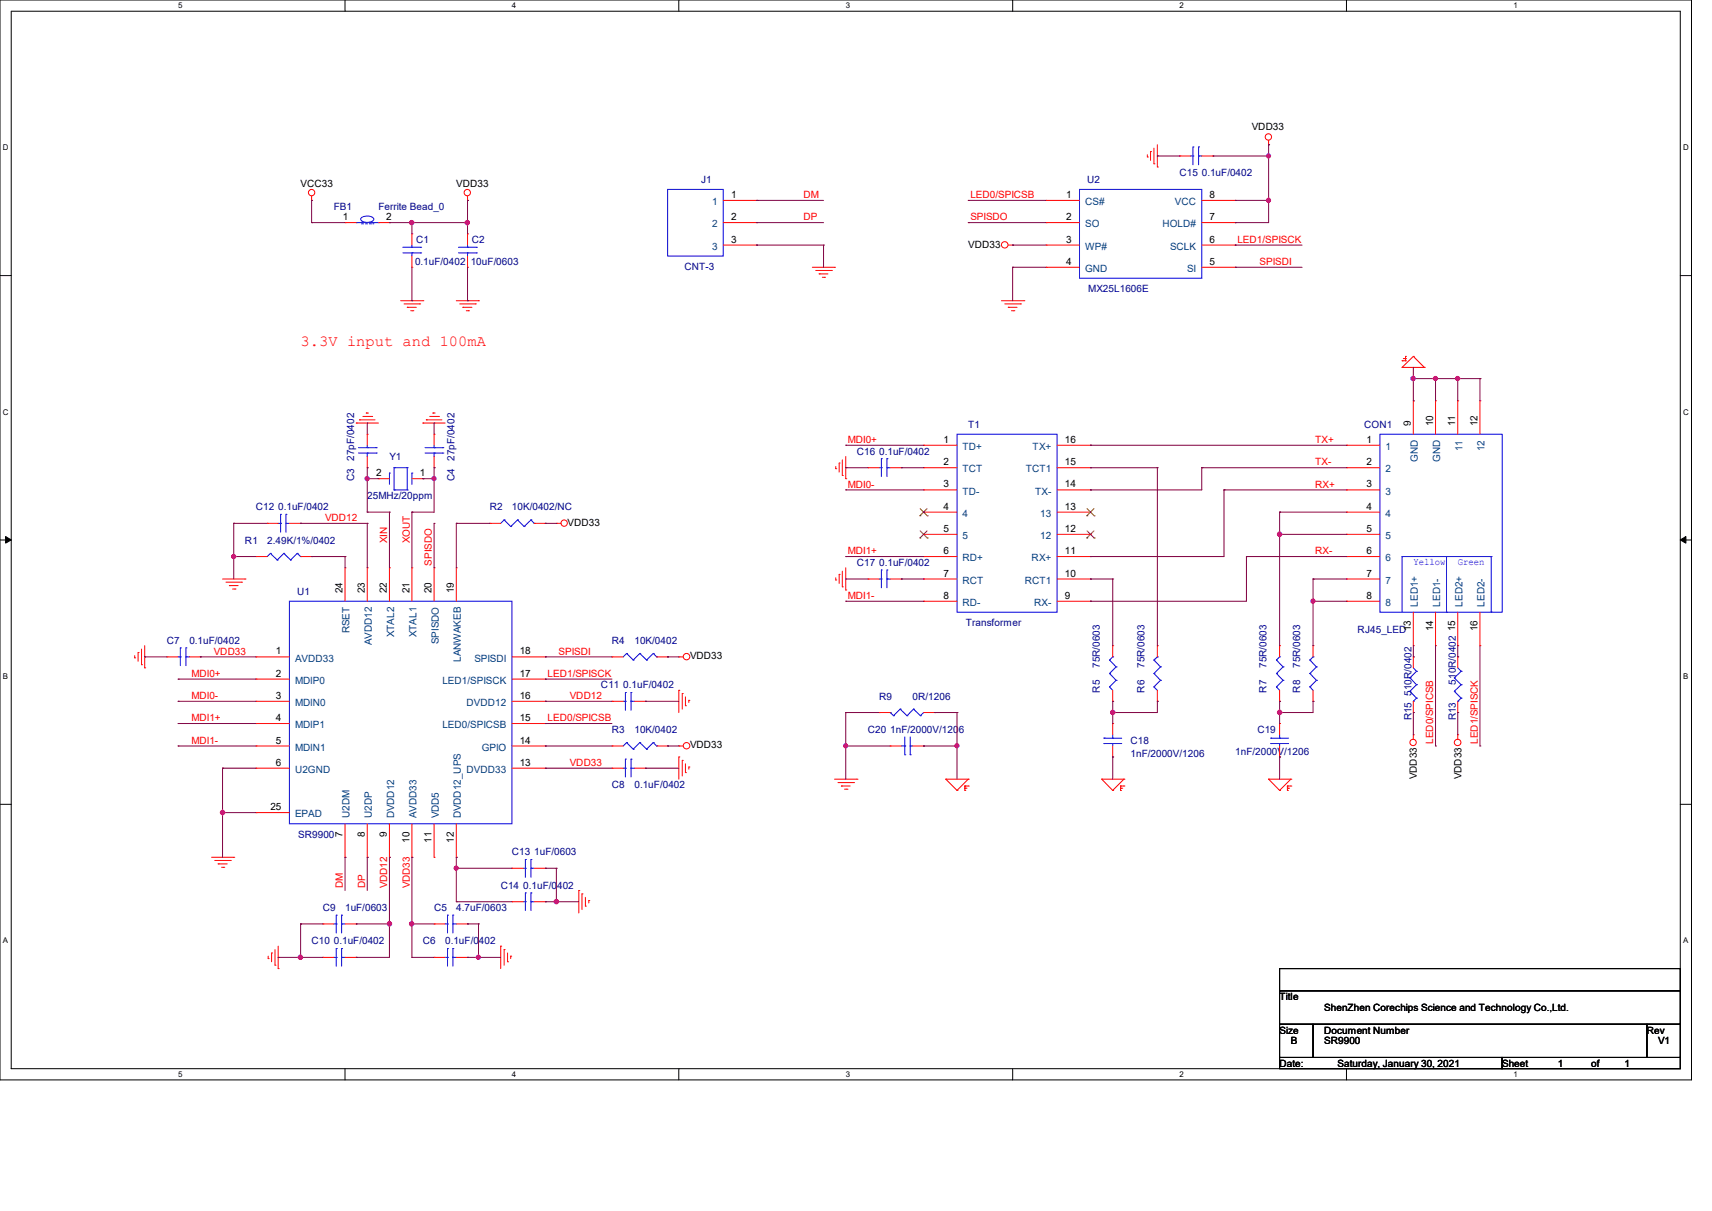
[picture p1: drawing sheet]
<svg xmlns="http://www.w3.org/2000/svg" width="297mm" height="210mm" viewBox="0 0 297 210" stroke-linecap="round" stroke-linejoin="round" font-family="sans-serif">
<path d="M0 0h293.5v187.3h-293.5zM1.9 1.9h289.6v183.4h-289.6z" fill="none" stroke="#000" stroke-width=".17"/>
<g fill="#fff">
<path d="M30.9 .2h.8v1.5h-.8z"/>
<path d="M30.9 185.5h.8v1.6h-.8z"/>
</g>
<path d="M59.9 0v1.9M59.9 185.3v2" fill="none" stroke="#000" stroke-width=".17"/>
<g fill="#fff">
<path d="M88.8 .2h.8v1.5h-.8z"/>
<path d="M88.8 185.5h.8v1.6h-.8z"/>
</g>
<path d="M117.8 0v1.9M117.8 185.3v2" fill="none" stroke="#000" stroke-width=".17"/>
<g fill="#fff">
<path d="M146.7 .2h.8v1.5h-.8z"/>
<path d="M146.7 185.5h.8v1.6h-.8z"/>
</g>
<path d="M175.7 0v1.9M175.7 185.3v2" fill="none" stroke="#000" stroke-width=".17"/>
<g fill="#fff">
<path d="M204.6 .2h.8v1.5h-.8z"/>
<path d="M204.6 185.5h.8v1.6h-.8z"/>
</g>
<path d="M233.6 0v1.9M233.6 185.3v2" fill="none" stroke="#000" stroke-width=".17"/>
<g fill="#fff">
<path d="M262.6 .2h.7v1.5h-.7z"/>
<path d="M262.6 185.5h.7v1.6h-.7z"/>
<path d="M.5 24.8h1v1.6h-1z"/>
<path d="M292 24.8h1v1.6h-1z"/>
<path d="M.5 70.7h1v1.5h-1z"/>
<path d="M292 70.7h1v1.5h-1z"/>
</g>
<path d="M0 47.8h1.9M291.5 47.8h2" fill="none" stroke="#000" stroke-width=".17"/>
<g fill="#fff">
<path d="M.5 116.5h.9v1.6h-.9z"/>
<path d="M292 116.5h.9v1.6h-.9z"/>
</g>
<path d="M0 93.6h1.9M291.5 93.6h2" fill="none" stroke="#000" stroke-width=".17"/>
<path d="M1 93l.9 .6-.9 .6zM291.5 93.6l1-.6v1.2z" fill="#000" stroke="#000" stroke-width=".17"/>
<g fill="#fff">
<path d="M.5 162.4h.9v1.5h-.9z"/>
<path d="M292 162.4h.9v1.5h-.9z"/>
</g>
<path d="M0 139.5h1.9M291.5 139.5h2M222 168h69.5v3.8h-69.5zM222 171.8h69.5v5.8h-69.5zM222 177.6h5.8v5.8h-5.8zM227.8 177.6h57.9v5.8h-57.9zM285.7 177.6h5.8v5.8h-5.8zM222 183.4h38.6v1.9h-38.6zM260.6 183.4h30.9v1.9h-30.9z" fill="none" stroke="#000" stroke-width=".17"/>
<g fill="none" stroke="#f00" stroke-width=".17">
<path d="M54.1 34.8h.1M54.1 34v.8M59.9 38.6h.1M59.9 38.6h1.9M65.7 38.6h1.9M67.6 38.6h.1M81.1 34.8h.1M81.1 34v.8M125.5 34.8h5.8M125.5 38.6h5.8M131.3 34.8h.1M131.3 38.6h.1"/>
<path d="M181.5 34.8h.1M181.5 38.6h.1M181.5 34.8h5.8M181.5 38.6h5.8M199.1 27.2h.1M199.1 26.8v.4M199.6 26.3h.1M199.6 26.3v1.5M200.2 28.4h.1M200.2 25.7v2.7M200.8 29h.1M200.8 25.1v3.9"/>
<path d="M204.6 27.1h.1M204.6 27.1h2M208.5 27.1h1.9M208.5 34.8h5.8M208.5 38.6h5.8M210.4 27.1h.1M214.3 38.6h.1M214.3 34.8h.1M220.1 25.1h.1M220.1 24.3v.8M69.5 52.2h3.9M70.1 52.7h2.7"/>
<path d="M70.7 53.3h.1M70.7 53.3h1.5M71.2 53.9h.4M71.5 40.6h.1M71.5 46.4h.1M71.5 40.6v1.9M71.5 44.4v2M71.6 53.9h.1M72.8 52.7h.1M73.4 52.2h.1M79.2 52.2h3.8M79.8 52.7h2.7"/>
<path d="M80.3 53.3h.1M80.3 53.3h1.6M80.9 53.9h.4M81.1 40.6h.1M81.1 46.4h.1M81.1 40.6v1.9M81.1 44.4v2M81.3 53.9h.1M82.5 52.7h.1M83 52.2h.1M125.5 42.5h5.8M131.3 42.5h.1"/>
<path d="M140.9 46.4h3.9M141.5 46.9h2.7M142.1 47.5h.1M142.1 47.5h1.5M142.7 48.1h.3M143 48.1h.1M144.2 46.9h.1M144.8 46.4h.1M173.7 52.2h3.9M174.3 52.7h2.7M174.9 53.3h.1M174.9 53.3h1.5"/>
<path d="M174.9 42.5h.8M175.5 53.9h.4M175.7 42.5h.1M175.9 53.9h.1M177 52.7h.1M177.6 52.2h.1M181.5 42.5h.1M181.5 46.4h.1M181.5 46.4h5.8M181.5 42.5h5.8M208.5 46.4h5.8M208.5 42.5h5.8"/>
<path d="M214.3 46.4h.1M214.3 42.5h.1M61.8 73.4h.1M61.8 73.4h3.9M62.4 72.8h.1M62.4 72.8h2.7M62.9 72.2h1.6M63.5 71.6h.1M63.5 71.6h.4M63.7 75.3h.1M63.7 75.3v1.9M63.7 79.2v1.9"/>
<path d="M64.5 72.2h.1M73.4 73.4h.1M73.4 73.4h3.8M74 72.8h.1M74 72.8h2.7M74.5 72.2h1.6M75.1 71.6h.1M75.1 71.6h.4M75.3 75.3h.1M75.3 75.3v1.9M75.3 79.2v1.9M76.1 72.2h.1"/>
<path d="M146.1 79.8v2.7M146.7 79.2v3.8M160.2 77.2h.1M160.2 77.2h5.8M183.4 77.2h5.8M189.2 77.2h.1M233.6 77.2h.1M233.6 77.2h5.8M243.2 63.7h.1M243.2 62.6h.1M243.2 63.7h3.9M243.2 62.6h.6"/>
<path d="M243.5 62.2h.3M243.8 62.6h.1M243.8 61.8h.1M243.8 62.2h.1M243.8 61.8v.8M245.2 61.8h.1M245.2 69.5h.1M245.2 61.8l-2 1.9M245.2 61.8l1.9 1.9M245.2 69.5v5.8M247.1 63.7h.1M249 69.5h.1"/>
<path d="M249 69.5v5.8M252.9 69.5h.1M252.9 69.5v5.8M256.8 69.5h.1M256.8 69.5v5.8M44.4 96.5h.1M44.4 96.5h2M46.4 90.8h.1M46.4 90.8h1.9M50.2 90.8h2M52.2 90.8h.1M52.2 96.5h1.9"/>
<path d="M54.1 96.5h.1M59.9 98.5h.1M59.9 98.5v5.8M63.7 98.5h.1M63.7 81.1h.1M63.7 98.5v5.8M65.7 83h.1M65.7 83h1.9M67.6 98.5h.1M67.6 98.5v5.8M71.5 98.5h.1M71.5 83h1.9"/>
<path d="M71.5 98.5v5.8M73.4 83h.1M75.3 81.1h.1M75.3 98.5h.1M75.3 98.5v5.8M79.2 98.5h.1M79.2 98.5v5.8M85 90.8h.1M85 90.8h1.9M92.7 90.8h1.9M94.6 90.8h.1M96.5 90.8h.1"/>
<path d="M96.5 90.8h.8M145 81.3h.1M145 80.9v.4M145.6 80.3h.1M145.6 99.6h.1M145.6 80.3v1.6M145.6 99.6v1.6M146.1 82.5h.1M146.1 99.1v2.7M146.7 83h.1M146.7 98.5v3.8M150.6 81.1h.1"/>
<path d="M150.6 81.1h1.9M154.4 81.1h2M156.4 81.1h.1M160.2 81.1h.1M160.2 85h.1M160.2 88.8h.1M160.2 92.7h.1M160.2 96.5h.1M160.2 81.1h5.8M160.2 85h5.8M160.2 88.8h5.8M160.2 92.7h5.8"/>
<path d="M160.2 96.5h5.8M183.4 81.1h5.8M183.4 85h5.8M183.4 88.8h5.8M183.4 92.7h5.8M183.4 96.5h5.8M189.2 96.5h.1M189.2 92.7h.1M189.2 88.8h.1M189.2 85h.1M189.2 81.1h.1M233.6 81.1h.1"/>
<path d="M233.6 85h.1M233.6 88.8h.1M233.6 92.7h.1M233.6 96.5h.1M233.6 81.1h5.8M233.6 85h5.8M233.6 88.8h5.8M233.6 92.7h5.8M233.6 96.5h5.8M23.4 114.1h.1M23.4 113.7v.4M24 113.2h.1"/>
<path d="M24 113.2v1.5M24.6 115.3h.1M24.6 112.6v2.7M25.1 115.8h.1M25.1 112v3.8M29 113.9h.1M29 113.9h1.9M32.9 113.9h1.9M34.8 113.9h.1M38.6 100.4h3.9M39.2 101h2.7M39.8 101.6h.1"/>
<path d="M39.8 101.6h1.5M40.3 102.2h.5M40.8 102.2h.1M41.9 101h.1M42.5 100.4h.1M44.4 113.9h.1M44.4 117.8h.1M44.4 113.9h5.8M44.4 117.8h5.8M88.8 113.9h5.8M88.8 117.8h5.8M94.6 117.8h.1"/>
<path d="M94.6 113.9h.1M106.2 113.9h.1M106.2 113.9h1.9M113.9 113.9h1.9M115.8 113.9h.1M117.8 113.9h.1M117.8 119.7h.1M117.8 113.9h.7M117.8 119.7v3.9M145 100.6h.1M145 100.2v.4M146.1 101.8h.1"/>
<path d="M146.7 102.3h.1M150.6 100.4h.1M150.6 100.4h1.9M154.4 100.4h2M156.4 100.4h.1M160.2 104.3h.1M160.2 100.4h.1M160.2 100.4h5.8M160.2 104.3h5.8M183.4 100.4h5.8M183.4 104.3h5.8M189.2 104.3h.1"/>
<path d="M189.2 100.4h.1M193 112h.1M193 112v1.9M193 119.7v1.9M200.8 112h.1M200.8 112v1.9M200.8 119.7v1.9M222 112h.1M222 112v1.9M222 119.7v1.9M227.8 112h.1M227.8 112v1.9"/>
<path d="M227.8 119.7v1.9M233.6 100.4h.1M233.6 104.3h.1M233.6 100.4h5.8M233.6 104.3h5.8M245.2 113.9h.1M245.2 112h.1M245.2 106.2v5.8M245.2 113.9v1.9M249 112h.1M249 106.2v5.8M252.9 113.9h.1"/>
<path d="M252.9 112h.1M252.9 106.2v5.8M252.9 113.9v1.9M256.8 112h.1M256.8 106.2v5.8M44.4 121.6h.1M44.4 125.5h.1M44.4 129.4h.1M44.4 133.2h.1M44.4 129.4h5.8M44.4 133.2h5.8M44.4 121.6h5.8"/>
<path d="M44.4 125.5h5.8M88.8 129.4h5.8M88.8 133.2h5.8M88.8 121.6h5.8M88.8 125.5h5.8M94.6 133.2h.1M94.6 129.4h.1M94.6 125.5h.1M94.6 121.6h.1M106.2 133.2h.1M106.2 129.4h.1M106.2 121.6h.1"/>
<path d="M106.2 129.4h1.9M106.2 133.2h1.9M106.2 121.6h1.9M110.1 133.2h1.9M110.1 121.6h1.9M112 133.2h.1M112 121.6h.1M113.9 129.4h1.9M115.8 129.4h.1M117.8 129.4h.1M117.8 131.3h.1M117.8 129.4h.7"/>
<path d="M117.8 131.3v3.8M118.4 131.9h.1M118.4 120.3h.1M118.4 120.3v2.7M118.4 131.9v2.7M118.9 134h.1M118.9 122.4h.1M118.9 120.9v1.5M118.9 132.5v1.5M119.5 133h.1M119.5 121.5h.1M119.5 121.5v.3"/>
<path d="M119.5 133v.4M144.8 135.1h3.9M145.4 135.7h2.7M146 136.3h.1M146 136.3h1.5M146.5 136.9h.4M146.9 136.9h.1M148.1 135.7h.1M148.7 135.1h.1M152.5 123.6h.1M152.5 123.6h1.9M154.4 129.4h.1"/>
<path d="M154.4 129.4h2M158.3 129.4h1.9M160.2 129.4h.1M160.2 123.6h2M162.2 123.6h.1M164.1 135.1h.1M164.1 135.1h3.9M164.1 135.1l1.9 2M166 137.1h.1M167.4 136.3h.1M167.4 137.1h.1M167.4 136.7h.1"/>
<path d="M167.4 136.3h.6M167.4 136.7h.4M167.4 136.3v.8M168 135.1h.1M168 136.3h.1M168 135.1l-2 2M191.1 135.1h.1M191.1 135.1h3.9M191.1 135.1l1.9 2M193 137.1h.1M193 131.3h.1M193 125.5h.1"/>
<path d="M193 121.6h.1M193 125.5v1.9M193 129.4v1.9M194.4 136.3h.1M194.4 137.1h.1M194.4 136.7h.1M194.4 136.3h.6M194.4 136.3v.8M194.4 136.7h.4M195 135.1h.1M195 136.3h.1M195 135.1l-2 2"/>
<path d="M200.8 121.6h.1M220.1 135.1h.1M220.1 135.1h3.8M220.1 135.1l1.9 2M222 137.1h.1M222 131.3h.1M222 125.5h.1M222 121.6h.1M222 125.5v1.9M222 129.4v1.9M223.4 136.3h.1M223.4 137.1h.1"/>
<path d="M223.4 136.7h.1M223.4 136.3h.5M223.4 136.7h.3M223.4 136.3v.8M223.9 135.1h.1M223.9 136.3h.1M223.9 135.1l-1.9 2M227.8 121.6h.1M245.2 127.4h.1M245.2 123.6h.1M245.2 121.6v2M245.2 127.4v.8"/>
<path d="M252.9 127.4h.1M252.9 123.6h.1M252.9 121.6v2M252.9 127.4v.8M36.7 148.7h3.9M37.3 149.2h2.7M37.8 149.8h.1M37.8 149.8h1.6M38.4 150.4h.4M38.8 150.4h.1M40 149.2h.1M40.6 148.7h.1"/>
<path d="M44.4 140.9h.1M44.4 140.9h5.8M59.9 148.7h.1M59.9 142.9v5.8M63.7 148.7h.1M63.7 142.9v5.8M67.6 148.7h.1M67.6 142.9v5.8M71.5 148.7h.1M71.5 142.9v5.8M75.3 148.7h.1M75.3 142.9v5.8"/>
<path d="M79.2 148.7h.1M79.2 142.9v5.8M88.8 150.6h.1M88.8 156.4h.1M88.8 150.6h2M88.8 156.4h2M92.7 150.6h1.9M92.7 156.4h1.9M94.6 150.6h.1M94.6 156.4h.1M100.4 154.4h.1M100.4 154.4v3.9"/>
<path d="M101 155h.1M101 155v2.7M101.6 157.1h.1M101.6 155.6v1.5M102.2 156.2h.1M102.2 156.2v.4M46.5 166.2h.1M46.5 165.8v.4M47.1 165.3h.1M47.1 165.3v1.5M47.7 167.4h.1M47.7 164.7v2.7"/>
<path d="M48.3 168h.1M48.3 164.1v3.9M56 160.2h.1M56 166h.1M56 160.2h1.9M56 166h1.9M59.9 160.2h1.9M59.9 166h1.9M61.8 160.2h.1M61.8 166h.1M75.3 166h.1M75.3 160.2h.1"/>
<path d="M75.3 160.2h1.9M75.3 166h1.9M79.2 160.2h1.9M79.2 166h1.9M81.1 166h.1M81.1 160.2h.1M86.9 164.1h.1M86.9 164.1v3.9M87.5 164.7h.1M87.5 164.7v2.7M88.1 166.8h.1M88.1 165.3v1.5"/>
<path d="M88.6 165.8h.1M88.6 165.8v.4"/>
<circle cx="54.1" cy="33.4" r=".55"/>
<circle cx="81.1" cy="33.4" r=".55"/>
<circle cx="220" cy="23.7" r=".55"/>
<circle cx="174.3" cy="42.5" r=".56"/>
<circle cx="97.9" cy="90.7" r=".55"/>
<circle cx="119.1" cy="113.9" r=".56"/>
<circle cx="119.1" cy="129.3" r=".56"/>
<circle cx="245.2" cy="128.8" r=".55"/>
<circle cx="252.9" cy="128.8" r=".56"/>
</g>
<g fill="none" stroke="#00f" stroke-width=".17">
<path d="M61.8 38.6h.1M61.8 38.6h3.9M62.7 37.8a1.6 1.6 0 0 1 2.2 .2 1.46 1.46 0 0 1-2.3 0zM65.7 38.6h.1M115.8 32.9h9.7v11.5h-9.7zM187.3 32.9h21.2v15.4h-21.2zM206.6 27.1h.4M207 27.1h.1M207 25.5h.1M207 25.5v3.1M207.9 25.5h.1M207.9 27.1h.1"/>
<path d="M207.9 27.1h.6M207.9 25.5v3.1M69.9 43.9h3.1M69.9 42.9h3.1M71.5 42.9h.1M71.5 43.9h.1M71.5 42.5v.4M71.5 43.9v.5M73 43.9h.1M73 42.9h.1M79.5 43.9h3.1M79.5 42.9h3.1"/>
<path d="M81.1 42.9h.1M81.1 43.9h.1M81.1 42.5v.4M81.1 43.9v.5M82.6 43.9h.1M82.6 42.9h.1M62.2 78.6h3.1M62.2 77.6h3.1M63.7 77.6h.1M63.7 78.6h.1M63.7 77.2v.4M63.7 78.6v.6"/>
<path d="M65.3 78.6h.1M65.3 77.6h.1M73.7 78.6h3.1M73.7 77.6h3.1M75.3 77.6h.1M75.3 78.6h.1M75.3 77.2v.4M75.3 78.6v.6M76.8 78.6h.1M76.8 77.6h.1M152.9 79.5h.1M152.9 79.5v3.1"/>
<path d="M153.9 79.5h.1M153.9 79.5v3.1M166 75.3h17.4v30.9h-17.4zM239.4 75.3h21.2v30.9h-21.2zM46.9 96h.1M46.9 96l-.5 .5M46.9 96l1.2 1.1M48.1 97.1h.1M48.3 90.8h.4M48.7 90.8h.1M48.7 89.2h.1M48.7 89.2v3.1"/>
<path d="M49.2 96h.1M49.2 96l-1.1 1.1M49.2 96l1.2 1.1M49.6 89.2h.1M49.6 90.8h.1M49.6 90.8h.6M49.6 89.2v3.1M50.4 97.1h.1M51.6 96h.1M51.6 96l-1.2 1.1M51.6 96l.6 .5M52.2 96.5h.1"/>
<path d="M67.6 82h.1M67.6 82v2M68.4 81.1h.1M68.4 85h.1M68.4 81.1h2.3M68.4 81.1v3.9M68.4 85h2.3M70.7 81.1h.1M70.7 85h.1M70.7 81.1v3.9M71.5 82h.1M71.5 82v2"/>
<path d="M87.5 90.2h.1M87.5 90.2l-.6 .6M87.5 90.2l1.1 1.1M88.6 91.3h.1M89.8 90.2h.1M89.8 90.2l-1.2 1.1M89.8 90.2l1.1 1.1M90.9 91.3h.1M92.1 90.2h.1M92.1 90.2l-1.2 1.1M92.1 90.2l.6 .6M92.7 90.8h.1"/>
<path d="M152.5 81.1h.4M152.9 81.1h.1M152.9 98.8h.1M152.9 98.8v3.1M153.9 81.1h.1M153.9 98.8h.1M153.9 81.1h.5M153.9 98.8v3.1M243.2 96.5h.1M243.2 96.5v9.7M243.2 96.5h15.5M251 96.5h.1"/>
<path d="M251 96.5v9.7M258.7 96.5h.1M258.7 96.5v9.7M30.9 113.9h.4M31.3 113.9h.1M31.3 112.4h.1M31.3 112.4v3M32.3 112.4h.1M32.3 113.9h.1M32.3 113.9h.6M32.3 112.4v3M50.2 104.3h38.6v38.6h-38.6z"/>
<path d="M108.7 113.3h.1M108.7 113.3l-.6 .6M108.7 113.3l1.2 1.2M109.9 114.5h.1M111 113.3h.1M111 113.3l-1.1 1.2M111 113.3l1.2 1.2M112.2 114.5h.1M113.3 113.3h.1M113.3 113.3l-1.1 1.2M113.3 113.3l.6 .6M113.9 113.9h.1"/>
<path d="M152.5 100.4h.4M152.9 100.4h.1M153.9 100.4h.1M153.9 100.4h.5M192.5 119.1h.1M192.5 116.8h.1M192.5 114.5h.1M192.5 119.1l.5 .6M192.5 116.8l1.1 1.2M192.5 114.5l1.1 1.2M193 113.9h.1M193 113.9l-.5 .6"/>
<path d="M193.6 118h.1M193.6 115.7h.1M193.6 118l-1.1 1.1M193.6 115.7l-1.1 1.1M200.2 119.1h.1M200.2 116.8h.1M200.2 114.5h.1M200.2 119.1l.6 .6M200.2 116.8l1.1 1.2M200.2 114.5l1.1 1.2M200.8 113.9h.1M200.8 113.9l-.6 .6"/>
<path d="M201.3 118h.1M201.3 115.7h.1M201.3 118l-1.1 1.1M201.3 115.7l-1.1 1.1M221.4 119.1h.1M221.4 116.8h.1M221.4 114.5h.1M221.4 119.1l.6 .6M221.4 116.8l1.2 1.2M221.4 114.5l1.2 1.2M222 113.9h.1M222 113.9l-.6 .6"/>
<path d="M222.6 118h.1M222.6 115.7h.1M222.6 118l-1.2 1.1M222.6 115.7l-1.2 1.1M227.2 119.1h.1M227.2 116.8h.1M227.2 114.5h.1M227.2 119.1l.6 .6M227.2 116.8l1.2 1.2M227.2 114.5l1.2 1.2M227.8 113.9h.1M227.8 113.9l-.6 .6"/>
<path d="M228.4 118h.1M228.4 115.7h.1M228.4 118l-1.2 1.1M228.4 115.7l-1.2 1.1M244.6 117.6h.1M244.6 119.9h.1M244.6 117.6l1.1 1.1M244.6 119.9l1.1 1.2M245.2 115.8l.5 .6M245.7 116.4h.1M245.7 118.7h.1M245.7 116.4l-1.1 1.2"/>
<path d="M245.7 118.7l-1.1 1.2M251 106.2h.1M252.3 117.6h.1M252.3 119.9h.1M252.3 117.6l1.2 1.1M252.3 119.9l1.2 1.2M252.9 115.8l.6 .6M253.5 116.4h.1M253.5 118.7h.1M253.5 116.4l-1.2 1.2M253.5 118.7l-1.2 1.2M258.7 106.2h.1"/>
<path d="M108.1 133.2h.4M108.1 121.6h.4M108.5 133.2h.1M108.5 131.7h.1M108.5 121.6h.1M108.5 120.1h.1M108.5 120.1v3.1M108.5 131.7v3M108.7 128.8h.1M108.7 128.8l-.6 .6M108.7 128.8l1.2 1.1M109.5 131.7h.1"/>
<path d="M109.5 133.2h.1M109.5 120.1h.1M109.5 121.6h.1M109.5 133.2h.6M109.5 120.1v3.1M109.5 131.7v3M109.5 121.6h.6M109.9 129.9h.1M111 128.8h.1M111 128.8l-1.1 1.1M111 128.8l1.2 1.1M112.2 129.9h.1"/>
<path d="M113.3 128.8h.1M113.3 128.8l-1.1 1.1M113.3 128.8l.6 .6M113.9 129.4h.1M154.4 123.6h.1M154.4 123.6l.6 .5M155 124.1h.1M156.2 123h.1M156.2 123l1.2 1.1M156.2 123l-1.2 1.1M156.4 129.4h.6M157 130.9h.1"/>
<path d="M157 129.4h.1M157 127.8v3.1M157.4 124.1h.1M157.9 129.4h.1M157.9 130.9h.1M157.9 129.4h.4M157.9 127.8v3.1M158.5 123h.1M158.5 123l1.2 1.1M158.5 123l-1.1 1.1M159.7 124.1h.1M160.2 123.6l-.5 .5"/>
<path d="M191.5 128h.1M191.5 128.9h.1M191.5 128h3.1M191.5 128.9h3.1M193 128.9h.1M193 128h.1M193 127.4v.6M193 128.9v.5M220.5 128h.1M220.5 128.9h.1M220.5 128h3.1M220.5 128.9h3.1"/>
<path d="M222 128.9h.1M222 128h.1M222 127.4v.6M222 128.9v.5M245.2 121.6h.1M245.7 121.1h.1M245.7 121.1l-.5 .5M252.9 121.6h.1M253.5 121.1h.1M253.5 121.1l-.6 .5M58.3 158.7h.1M58.3 158.7v3.1"/>
<path d="M59.3 158.7h.1M59.3 158.7v3.1M77.6 158.7h.1M77.6 158.7v3.1M78.6 158.7h.1M78.6 158.7v3.1M90.8 150.6h.3M90.8 156.4h.3M91.1 150.6h.1M91.1 149.1h.1M91.1 156.4h.1M91.1 154.9h.1"/>
<path d="M91.1 149.1v3M91.1 154.9v3M92.1 149.1h.1M92.1 150.6h.1M92.1 154.9h.1M92.1 156.4h.1M92.1 150.6h.6M92.1 149.1v3M92.1 154.9v3M92.1 156.4h.6M57.9 160.2h.4M57.9 166h.4"/>
<path d="M58.3 160.2h.1M58.3 166h.1M58.3 164.5h.1M58.3 164.5v3.1M59.3 160.2h.1M59.3 164.5h.1M59.3 166h.1M59.3 160.2h.6M59.3 164.5v3.1M59.3 166h.6M77.2 160.2h.4M77.2 166h.4"/>
<path d="M77.6 166h.1M77.6 164.5h.1M77.6 160.2h.1M77.6 164.5v3.1M78.6 164.5h.1M78.6 166h.1M78.6 160.2h.1M78.6 160.2h.6M78.6 166h.6M78.6 164.5v3.1"/>
</g>
<path d="M62.7 38.8h2M64.7 38.8h.1" fill="none" stroke="#00f" stroke-width=".17" stroke-dasharray=".3"/>
<g fill="none" stroke="#804000" stroke-width=".17">
<path d="M159.6 89.5h.1M159.6 93.3h.1M159.6 88.2l1.3 1.3M159.6 92.1l1.3 1.2M160.8 88.2l-1.2 1.3M160.8 92.1l-1.2 1.2M160.9 89.5h.1M160.9 93.3h.1M188.6 93.3h.1M188.6 89.5h.1M188.6 92.1l1.2 1.2M188.6 88.2l1.2 1.3"/>
<path d="M189.8 92.1l-1.2 1.2M189.8 88.2l-1.2 1.3M189.8 93.3h.1M189.8 89.5h.1"/>
</g>
<g fill="none" stroke="#800040" stroke-width=".17">
<path d="M54.1 38.6h.1M54.1 34.8h.1M54.1 38.6h5.8M54.1 34.8v3.8M67.6 38.6h.1M67.6 38.6h13.5M71.5 38.6h.1M71.5 38.6v2M81.1 38.6h.1M81.1 34.8h.1M81.1 34.8v5.8M131.3 34.8h.1"/>
<path d="M131.3 38.6h.1M131.3 38.6h11.6M131.3 34.8h11.6M168 34.8h.1M168 38.6h.1M168 38.6h13.5M168 34.8h13.5M200.8 27.1h.1M200.8 27.1h3.8M210.4 27.1h.1M210.4 27.1h9.7M214.3 38.6h.1"/>
<path d="M214.3 34.8h.1M214.3 34.8h5.8M220.1 25.1h.1M220.1 34.8h.1M220.1 27.1h.1M220.1 25.1v13.5h-5.8M71.5 52.2h.1M71.5 46.4v5.8M81.1 52.2h.1M81.1 46.4v5.8M131.3 42.5h.1M131.3 42.5h11.6"/>
<path d="M142.9 42.5h.1M142.9 42.5v3.9M175.7 46.4h.1M175.7 42.5h.1M175.7 46.4h5.8M175.7 42.5h5.8M175.7 46.4v5.8M214.3 46.4h.1M214.3 42.5h.1M214.3 46.4h11.6M214.3 42.5h11.6M63.7 73.4h.1"/>
<path d="M63.7 73.4v1.9M75.3 73.4h.1M75.3 73.4v1.9M146.7 77.2h.1M146.7 77.2h13.5M189.2 77.2h.1M189.2 77.2h44.4M245.2 65.7h.1M245.2 69.5h.1M245.2 63.7v5.8M245.2 65.7h11.6M249 65.7h.1"/>
<path d="M249 65.7v3.8M252.9 65.7h.1M252.9 65.7v3.8M256.8 65.7h.1M256.8 65.7v3.8M40.6 96.5h.1M40.6 90.8h.1M40.6 96.5h3.8M40.6 90.8v9.6M40.6 90.8h5.8M52.2 90.8h.1M52.2 90.8h11.5"/>
<path d="M54.1 96.5h.1M54.1 96.5h5.8M59.9 96.5h.1M59.9 96.5v2M63.7 88.8h.1M63.7 81.1h.1M63.7 83h.1M63.7 90.8h.1M63.7 81.1v7.7M63.7 90.8v7.7M63.7 88.8h3.9M63.7 83h2"/>
<path d="M67.6 88.8h.1M67.6 88.8v9.7M71.5 88.8h.1M71.5 88.8v9.7M73.4 83h.1M73.4 83h1.9M75.3 83h.1M75.3 81.1h.1M75.3 90.8h.1M75.3 81.1v7.7h-3.8M75.3 90.8v7.7M79.2 90.8h.1"/>
<path d="M79.2 90.8v7.7M79.2 90.8h5.8M94.6 90.8h.1M94.6 90.8h1.9M146.7 85h.1M146.7 96.5h.1M146.7 81.1h.1M146.7 96.5h13.5M146.7 85h13.5M146.7 81.1h3.9M156.4 81.1h.1M156.4 81.1h3.8"/>
<path d="M189.2 85h.1M189.2 96.5h.1M189.2 81.1h.1M189.2 81.1h11.6M200.8 81.1h.1M200.8 81.1v30.9M208.5 81.1h.1M208.5 81.1v3.9h-19.3M208.5 81.1h25.1M212.3 85h.1M212.3 85v11.5h-23.1M212.3 85h21.3"/>
<path d="M216.2 96.5h.1M216.2 96.5h17.4M216.2 96.5v7.8h-27M222 88.8h.1M222 92.7h.1M222 88.8h11.6M222 88.8v23.2M222 92.7h11.6M25.1 113.9h.1M25.1 113.9h3.9M30.9 117.8h.1M30.9 117.8h13.5"/>
<path d="M34.8 113.9h.1M34.8 113.9h9.6M94.6 113.9h.1M94.6 117.8h.1M94.6 113.9h11.6M94.6 117.8h11.6M115.8 113.9h.1M115.8 113.9h2M146.7 104.3h.1M146.7 100.4h.1M146.7 104.3h13.5M146.7 100.4h3.9"/>
<path d="M156.4 100.4h.1M156.4 100.4h3.8M189.2 104.3h.1M189.2 100.4h.1M189.2 100.4h3.8M193 100.4h.1M193 100.4v11.6M227.8 100.4h.1M227.8 104.3h.1M227.8 104.3h5.8M227.8 100.4h5.8M227.8 100.4v11.6"/>
<path d="M245.2 113.9h.1M245.2 112v1.9M249 112v17.4M252.9 113.9h.1M252.9 112v1.9M256.8 112v17.4M30.9 121.6h.1M30.9 125.5h.1M30.9 129.4h.1M30.9 125.5h13.5M30.9 129.4h13.5M30.9 121.6h13.5"/>
<path d="M38.6 133.2h.1M38.6 133.2h5.8M38.6 133.2v15.5M94.6 125.5h.1M94.6 129.4h.1M94.6 133.2h.1M94.6 121.6h.1M94.6 125.5h11.6M94.6 129.4h11.6M94.6 133.2h11.6M94.6 121.6h11.6M112 133.2h.1"/>
<path d="M112 121.6h.1M112 133.2h5.8M112 121.6h5.8M115.8 129.4h.1M115.8 129.4h2M146.7 123.6h.1M146.7 129.4h.1M146.7 129.4h7.7M146.7 123.6h5.8M146.7 123.6v11.5M160.2 129.4h.1M160.2 129.4h5.8"/>
<path d="M162.2 123.6h.1M162.2 123.6h3.8M166 123.6h.1M166 129.4h.1M166 123.6v11.5M193 121.6h.1M193 123.6h.1M193 131.3h.1M193 121.6v3.9M193 131.3v3.8M200.8 121.6h.1M200.8 121.6v2h-7.8"/>
<path d="M222 121.6h.1M222 123.6h.1M222 131.3h.1M222 121.6v3.9M222 131.3v3.8M227.8 121.6h.1M227.8 121.6v2h-5.8M245.2 123.6h.1M245.2 123.6v3.8M249 129.4h.1M252.9 123.6h.1M252.9 123.6v3.8"/>
<path d="M256.8 129.4h.1M38.6 140.9h.1M38.6 140.9h5.8M59.9 148.7h.1M59.9 148.7v5.7M63.7 148.7h.1M63.7 148.7v5.7M67.6 148.7h.1M67.6 148.7v17.3h-5.8M71.5 148.7h.1M71.5 148.7v17.3M79.2 148.7h.1"/>
<path d="M79.2 156.4h.1M79.2 150.6h.1M79.2 148.7v7.7M79.2 156.4h9.6M79.2 150.6h9.6M94.6 156.4h.1M94.6 150.6h.1M94.6 156.4h5.8M94.6 150.6h1.9M96.5 150.6h.1M96.5 156.4h.1M96.5 150.6v5.8"/>
<path d="M48.3 166h.1M48.3 166h7.7M52.2 160.2h.1M52.2 166h.1M52.2 160.2h3.8M52.2 160.2v5.8M61.8 160.2h.1M61.8 166h.1M61.8 160.2h5.8M67.6 160.2h.1M71.5 166h.1M71.5 160.2h.1"/>
<path d="M71.5 166h3.8M71.5 160.2h3.8M81.1 166h.1M81.1 160.2h.1M81.1 166h5.8M81.1 160.2h1.9M83 160.2h.1M83 166h.1M83 160.2v5.8"/>
</g>
<g fill="#f0f" stroke="#f0f" stroke-width=".17">
<circle cx="81.1" cy="38.6" r=".38"/>
<circle cx="71.4" cy="38.6" r=".38"/>
<circle cx="63.7" cy="83" r=".36"/>
<circle cx="75.3" cy="83" r=".36"/>
<circle cx="38.6" cy="140.9" r=".38"/>
<circle cx="71.4" cy="160.2" r=".38"/>
<circle cx="83" cy="166" r=".36"/>
<circle cx="67.6" cy="160.2" r=".38"/>
<circle cx="52.1" cy="166" r=".38"/>
<circle cx="40.5" cy="96.5" r=".36"/>
<circle cx="79.1" cy="150.6" r=".36"/>
<circle cx="96.5" cy="156.4" r=".38"/>
<circle cx="220.1" cy="27" r=".36"/>
<circle cx="220.1" cy="34.7" r=".36"/>
<circle cx="222" cy="92.6" r=".38"/>
<circle cx="227.8" cy="104.2" r=".36"/>
<circle cx="193" cy="123.5" r=".38"/>
<circle cx="222" cy="123.5" r=".38"/>
<circle cx="146.7" cy="129.3" r=".36"/>
<circle cx="166" cy="129.3" r=".36"/>
<circle cx="245.2" cy="65.6" r=".38"/>
<circle cx="249" cy="65.6" r=".36"/>
<circle cx="252.9" cy="65.6" r=".36"/>
</g>
<text font-size="2.7" fill="#f00" x="52.2" y="60.1">3.3V input and 100mA</text>
<g font-size="1.7">
<text x="217.2" y="22.5">VDD33</text>
<text x="52.2" y="32.5">VCC33</text>
<text x="79.2" y="32.5">VDD33</text>
<text x="126.8" y="34.3">1</text>
<text x="184.9" y="34.3">1</text>
<text x="209.8" y="34.3">8</text>
<text x="59.5" y="38.2">1</text>
<text x="67" y="38.2">2</text>
<text x="126.8" y="38.2">2</text>
<text x="184.9" y="38.2">2</text>
<text x="209.8" y="38.2">7</text>
<text x="126.8" y="42.1">3</text>
<text x="168" y="42.9">VDD33</text>
<text x="184.9" y="42.1">3</text>
<text x="184.9" y="45.9">4</text>
<text x="209.8" y="45.9">5</text>
<text x="209.8" y="42.1">6</text>
<text x="163.7" y="76.8">1</text>
<text x="184.7" y="76.8">16</text>
<text x="237.1" y="76.8">1</text>
<text x="244.8" y="74" transform="rotate(-90 244.8 74)">9</text>
<text x="248.6" y="74" transform="rotate(-90 248.6 74)">10</text>
<text x="252.5" y="74" transform="rotate(-90 252.5 74)">11</text>
<text x="256.3" y="74" transform="rotate(-90 256.3 74)">12</text>
<text x="65.2" y="82.6">2</text>
<text x="72.8" y="82.6">1</text>
<text x="163.7" y="80.7">2</text>
<text x="184.7" y="80.7">15</text>
<text x="237.1" y="80.7">2</text>
<text x="163.7" y="84.5">3</text>
<text x="163.7" y="88.4">4</text>
<text x="184.7" y="88.4">13</text>
<text x="184.7" y="84.5">14</text>
<text x="237.1" y="84.5">3</text>
<text x="237.1" y="88.4">4</text>
<text x="98.5" y="91.2">VDD33</text>
<text x="163.7" y="92.2">5</text>
<text x="184.7" y="92.2">12</text>
<text x="237.1" y="92.2">5</text>
<text x="163.7" y="96.1">6</text>
<text x="163.7" y="100">7</text>
<text x="184.7" y="100">10</text>
<text x="184.7" y="96.1">11</text>
<text x="237.1" y="96.1">6</text>
<text x="237.1" y="100">7</text>
<text x="59.4" y="102.9" transform="rotate(-90 59.4 102.9)">24</text>
<text x="63.3" y="102.9" transform="rotate(-90 63.3 102.9)">23</text>
<text x="67.1" y="102.9" transform="rotate(-90 67.1 102.9)">22</text>
<text x="71" y="102.9" transform="rotate(-90 71 102.9)">21</text>
<text x="74.9" y="102.9" transform="rotate(-90 74.9 102.9)">20</text>
<text x="78.7" y="102.9" transform="rotate(-90 78.7 102.9)">19</text>
<text x="163.7" y="103.8">8</text>
<text x="184.7" y="103.8">9</text>
<text x="237.1" y="103.8">8</text>
<text x="47.9" y="113.5">1</text>
<text x="90.2" y="113.5">18</text>
<text x="244.8" y="109.5" transform="rotate(-90 244.8 109.5)">13</text>
<text x="248.6" y="109.5" transform="rotate(-90 248.6 109.5)">14</text>
<text x="252.5" y="109.5" transform="rotate(-90 252.5 109.5)">15</text>
<text x="256.3" y="109.5" transform="rotate(-90 256.3 109.5)">16</text>
<text x="47.9" y="117.3">2</text>
<text x="90.2" y="117.3">17</text>
<text x="119.7" y="114.3">VDD33</text>
<text x="47.9" y="121.2">3</text>
<text x="47.9" y="125">4</text>
<text x="90.2" y="125">15</text>
<text x="90.2" y="121.2">16</text>
<text x="47.9" y="128.9">5</text>
<text x="90.2" y="128.9">14</text>
<text x="119.7" y="129.8">VDD33</text>
<text x="47.9" y="132.8">6</text>
<text x="90.2" y="132.8">13</text>
<text x="245.8" y="135.1" transform="rotate(-90 245.8 135.1)">VDD33</text>
<text x="253.5" y="135.1" transform="rotate(-90 253.5 135.1)">VDD33</text>
<text x="46.9" y="140.5">25</text>
<text x="59.4" y="145.2" transform="rotate(-90 59.4 145.2)">7</text>
<text x="63.3" y="145.2" transform="rotate(-90 63.3 145.2)">8</text>
<text x="67.1" y="145.2" transform="rotate(-90 67.1 145.2)">9</text>
<text x="71" y="146.2" transform="rotate(-90 71 146.2)">10</text>
<text x="74.9" y="146.2" transform="rotate(-90 74.9 146.2)">11</text>
<text x="78.7" y="146.2" transform="rotate(-90 78.7 146.2)">12</text>
<text x="222" y="173.4">Title</text>
<text x="222" y="179.2">Size</text>
<text x="229.7" y="175.3">ShenZhen Corechips Science and Technology Co.,Ltd.</text>
<text x="229.7" y="179.2">Document Number</text>
<text x="285.7" y="179.2">Rev</text>
<text x="222" y="185">Date:</text>
<text x="223.9" y="181.1">B</text>
<text x="229.7" y="181.1">SR9900</text>
<text x="232.1" y="185">Saturday, January 30, 2021</text>
<text x="260.6" y="185">Sheet</text>
<text x="270.2" y="185">1</text>
<text x="276" y="185">of</text>
<text x="281.8" y="185">1</text>
<text x="287.7" y="181.1">V1</text>
</g>
<g font-size="1.7" fill="#000080">
<text x="121.6" y="31.7">J1</text>
<text x="188.6" y="31.7">U2</text>
<text x="204.6" y="30.6">C15 0.1uF/0402</text>
<text x="57.9" y="36.4">FB1</text>
<text x="65.7" y="36.4">Ferrite Bead_0</text>
<text x="72" y="46">0.1uF/0402</text>
<text x="72.2" y="42.2">C1</text>
<text x="81.7" y="46">10uF/0603</text>
<text x="81.9" y="42.2">C2</text>
<text x="118.7" y="46.8">CNT-3</text>
<text x="188.8" y="50.7">MX25L1606E</text>
<text x="168" y="74.2">T1</text>
<text x="236.7" y="74.2">CON1</text>
<text x="61.5" y="83.4" transform="rotate(-90 61.5 83.4)">C3</text>
<text x="61.5" y="79.9" transform="rotate(-90 61.5 79.9)">27pF/0402</text>
<text x="67.6" y="79.8">Y1</text>
<text x="78.8" y="83.4" transform="rotate(-90 78.8 83.4)">C4</text>
<text x="78.8" y="79.9" transform="rotate(-90 78.8 79.9)">27pF/0402</text>
<text x="148.7" y="78.8">C16 0.1uF/0402</text>
<text x="44.4" y="88.5">C12 0.1uF/0402</text>
<text x="63.7" y="86.6">25MHz/20ppm</text>
<text x="85" y="88.5">R2</text>
<text x="88.8" y="88.5">10K/0402/NC</text>
<text x="42.5" y="94.3">R1</text>
<text x="46.4" y="94.3">2.49K/1%/0402</text>
<text x="148.7" y="98.1">C17 0.1uF/0402</text>
<text x="51.6" y="103.2">U1</text>
<text x="29" y="111.7">C7</text>
<text x="32.9" y="111.7">0.1uF/0402</text>
<text x="106.2" y="111.7">R4</text>
<text x="110.1" y="111.7">10K/0402</text>
<text x="167.6" y="108.6">Transformer</text>
<text x="235.5" y="109.7">RJ45_LED</text>
<text x="104.3" y="119.4">C11 0.1uF/0402</text>
<text x="190.8" y="115.8" transform="rotate(-90 190.8 115.8)">75R/0603</text>
<text x="198.5" y="115.8" transform="rotate(-90 198.5 115.8)">75R/0603</text>
<text x="219.7" y="115.8" transform="rotate(-90 219.7 115.8)">75R/0603</text>
<text x="225.5" y="115.8" transform="rotate(-90 225.5 115.8)">75R/0603</text>
<text x="252.6" y="118.7" transform="rotate(-90 252.6 118.7)">510R/0402</text>
<text x="152.5" y="121.3">R9</text>
<text x="158.3" y="121.3">0R/1206</text>
<text x="190.8" y="120.1" transform="rotate(-90 190.8 120.1)">R5</text>
<text x="198.5" y="120.1" transform="rotate(-90 198.5 120.1)">R6</text>
<text x="219.7" y="120.1" transform="rotate(-90 219.7 120.1)">R7</text>
<text x="225.5" y="120.1" transform="rotate(-90 225.5 120.1)">R8</text>
<text x="244.8" y="124.9" transform="rotate(-90 244.8 124.9)">R15 510R/0402</text>
<text x="252.6" y="124.9" transform="rotate(-90 252.6 124.9)">R13</text>
<text x="106.2" y="127.1">R3</text>
<text x="110.1" y="127.1">10K/0402</text>
<text x="150.6" y="127.1">C20 1nF/2000V/1206</text>
<text x="196.1" y="129">C18</text>
<text x="196.1" y="131.4">1nF/2000V/1206</text>
<text x="214.3" y="131">1nF/2000V/1206</text>
<text x="218.1" y="127.1">C19</text>
<text x="106.2" y="136.7">C8</text>
<text x="110.1" y="136.7">0.1uF/0402</text>
<text x="51.7" y="145.2">SR9900</text>
<text x="88.8" y="148.3">C13 1uF/0603</text>
<text x="86.9" y="154.1">C14 0.1uF/0402</text>
<text x="56" y="158">C9</text>
<text x="59.9" y="158">1uF/0603</text>
<text x="75.3" y="158">C5</text>
<text x="79.2" y="158">4.7uF/0603</text>
<text x="54.1" y="163.8">C10 0.1uF/0402</text>
<text x="73.4" y="163.8">C6</text>
<text x="77.2" y="163.8">0.1uF/0402</text>
</g>
<g font-size="1.7" fill="#004080">
<text x="123.5" y="35.6">1</text>
<text x="188.3" y="35.6">CS#</text>
<text x="203.8" y="35.6">VCC</text>
<text x="123.5" y="39.4">2</text>
<text x="188.3" y="39.4">SO</text>
<text x="201.7" y="39.4">HOLD#</text>
<text x="123.5" y="43.3">3</text>
<text x="188.3" y="43.3">WP#</text>
<text x="188.3" y="47.2">GND</text>
<text x="203" y="43.3">SCLK</text>
<text x="205.9" y="47.2">SI</text>
<text x="167" y="78">TD+</text>
<text x="167" y="81.9">TCT</text>
<text x="178" y="81.9">TCT1</text>
<text x="179.1" y="78">TX+</text>
<text x="240.4" y="78">1</text>
<text x="240.4" y="81.9">2</text>
<text x="246" y="80.1" transform="rotate(-90 246 80.1)">GND</text>
<text x="249.8" y="80.1" transform="rotate(-90 249.8 80.1)">GND</text>
<text x="253.7" y="78.2" transform="rotate(-90 253.7 78.2)">11</text>
<text x="257.5" y="78.2" transform="rotate(-90 257.5 78.2)">12</text>
<text x="167" y="85.8">TD-</text>
<text x="167" y="89.6">4</text>
<text x="179.6" y="85.8">TX-</text>
<text x="180.5" y="89.6">13</text>
<text x="240.4" y="85.8">3</text>
<text x="240.4" y="89.6">4</text>
<text x="167" y="93.5">5</text>
<text x="180.5" y="93.5">12</text>
<text x="240.4" y="93.5">5</text>
<text x="167" y="97.3">RD+</text>
<text x="167" y="101.2">RCT</text>
<text x="177.8" y="101.2">RCT1</text>
<text x="179" y="97.3">RX+</text>
<text x="240.4" y="97.3">6</text>
<text x="240.4" y="101.2">7</text>
<text x="167" y="105.1">RD-</text>
<text x="179.4" y="105.1">RX-</text>
<text x="240.4" y="105.1">8</text>
<text x="246" y="105.2" transform="rotate(-90 246 105.2)">LED1+</text>
<text x="249.8" y="105.2" transform="rotate(-90 249.8 105.2)">LED1-</text>
<text x="253.7" y="105.2" transform="rotate(-90 253.7 105.2)">LED2+</text>
<text x="257.5" y="105.2" transform="rotate(-90 257.5 105.2)">LED2-</text>
<text x="60.7" y="109.8" transform="rotate(-90 60.7 109.8)">RSET</text>
<text x="64.5" y="111.9" transform="rotate(-90 64.5 111.9)">AVDD12</text>
<text x="68.4" y="110.5" transform="rotate(-90 68.4 110.5)">XTAL2</text>
<text x="72.3" y="110.5" transform="rotate(-90 72.3 110.5)">XTAL1</text>
<text x="76.1" y="111.7" transform="rotate(-90 76.1 111.7)">SPISDO</text>
<text x="51.2" y="114.7">AVDD33</text>
<text x="51.2" y="118.6">MDIP0</text>
<text x="76.7" y="118.6">LED1/SPISCK</text>
<text x="80" y="114.8" transform="rotate(-90 80 114.8)">LANWAKEB</text>
<text x="82.3" y="114.7">SPISDI</text>
<text x="51.2" y="122.4">MDIN0</text>
<text x="80.9" y="122.4">DVDD12</text>
<text x="51.2" y="126.3">MDIP1</text>
<text x="51.2" y="130.2">MDIN1</text>
<text x="76.7" y="126.3">LED0/SPICSB</text>
<text x="83.6" y="130.2">GPIO</text>
<text x="51.2" y="134">U2GND</text>
<text x="80.9" y="134">DVDD33</text>
<text x="51.2" y="141.7">EPAD</text>
<text x="60.7" y="141.9" transform="rotate(-90 60.7 141.9)">U2DM</text>
<text x="64.5" y="141.9" transform="rotate(-90 64.5 141.9)">U2DP</text>
<text x="68.4" y="141.9" transform="rotate(-90 68.4 141.9)">DVDD12</text>
<text x="72.3" y="141.9" transform="rotate(-90 72.3 141.9)">AVDD33</text>
<text x="76.1" y="141.9" transform="rotate(-90 76.1 141.9)">VDD5</text>
<text x="80" y="141.9" transform="rotate(-90 80 141.9)">DVDD12_UPS</text>
</g>
<g font-size="1.7" fill="#f00">
<text x="139.4" y="34.4">DM</text>
<text x="168.4" y="34.4">LED0/SPICSB</text>
<text x="139.4" y="38.2">DP</text>
<text x="168.4" y="38.2">SPISDO</text>
<text x="214.7" y="42.1">LED1/SPISCK</text>
<text x="218.5" y="46">SPISDI</text>
<text x="147.1" y="76.8">MDI0+</text>
<text x="228.2" y="76.8">TX+</text>
<text x="228.2" y="80.7">TX-</text>
<text x="147.1" y="84.6">MDI0-</text>
<text x="228.2" y="84.6">RX+</text>
<text x="56.4" y="90.4">VDD12</text>
<text x="67.2" y="94.2" transform="rotate(-90 67.2 94.2)">XIN</text>
<text x="71.1" y="94.2" transform="rotate(-90 71.1 94.2)">XOUT</text>
<text x="74.9" y="98.1" transform="rotate(-90 74.9 98.1)">SPISDO</text>
<text x="147.1" y="96.1">MDI1+</text>
<text x="228.2" y="96.1">RX-</text>
<text x="147.1" y="103.9">MDI1-</text>
<text x="37.1" y="113.5">VDD33</text>
<text x="96.9" y="113.5">SPISDI</text>
<text x="33.2" y="117.4">MDI0+</text>
<text x="95" y="117.4">LED1/SPISCK</text>
<text x="33.2" y="121.2">MDI0-</text>
<text x="33.2" y="125.1">MDI1+</text>
<text x="95" y="125.1">LED0/SPICSB</text>
<text x="98.8" y="121.2">VDD12</text>
<text x="33.2" y="129">MDI1-</text>
<text x="248.7" y="129" transform="rotate(-90 248.7 129)">LED0/SPICSB</text>
<text x="256.4" y="129" transform="rotate(-90 256.4 129)">LED1/SPISCK</text>
<text x="98.8" y="132.8">VDD33</text>
<text x="59.5" y="154" transform="rotate(-90 59.5 154)">DM</text>
<text x="63.3" y="154" transform="rotate(-90 63.3 154)">DP</text>
<text x="67.2" y="154" transform="rotate(-90 67.2 154)">VDD12</text>
<text x="71.1" y="154" transform="rotate(-90 71.1 154)">VDD33</text>
</g>
<g font-size="1.7" fill="#00f">
<text x="245.2" y="97.9">Yellow</text>
<text x="252.9" y="97.9">Green</text>
</g>
<g font-size="1.4">
<text x="30.9" y="1.4">5</text>
<text x="88.8" y="1.4">4</text>
<text x="146.7" y="1.4">3</text>
<text x="204.6" y="1.4">2</text>
<text x="262.6" y="1.4">1</text>
<text x=".5" y="26.1">D</text>
<text x="292" y="26.1">D</text>
<text x=".5" y="71.9">C</text>
<text x="292" y="71.9">C</text>
<text x=".5" y="117.8">B</text>
<text x="292" y="117.8">B</text>
<text x=".5" y="163.6">A</text>
<text x="292" y="163.6">A</text>
<text x="30.9" y="186.8">5</text>
<text x="88.8" y="186.8">4</text>
<text x="146.7" y="186.8">3</text>
<text x="204.6" y="186.8">2</text>
<text x="262.6" y="186.8">1</text>
</g>
</svg>
